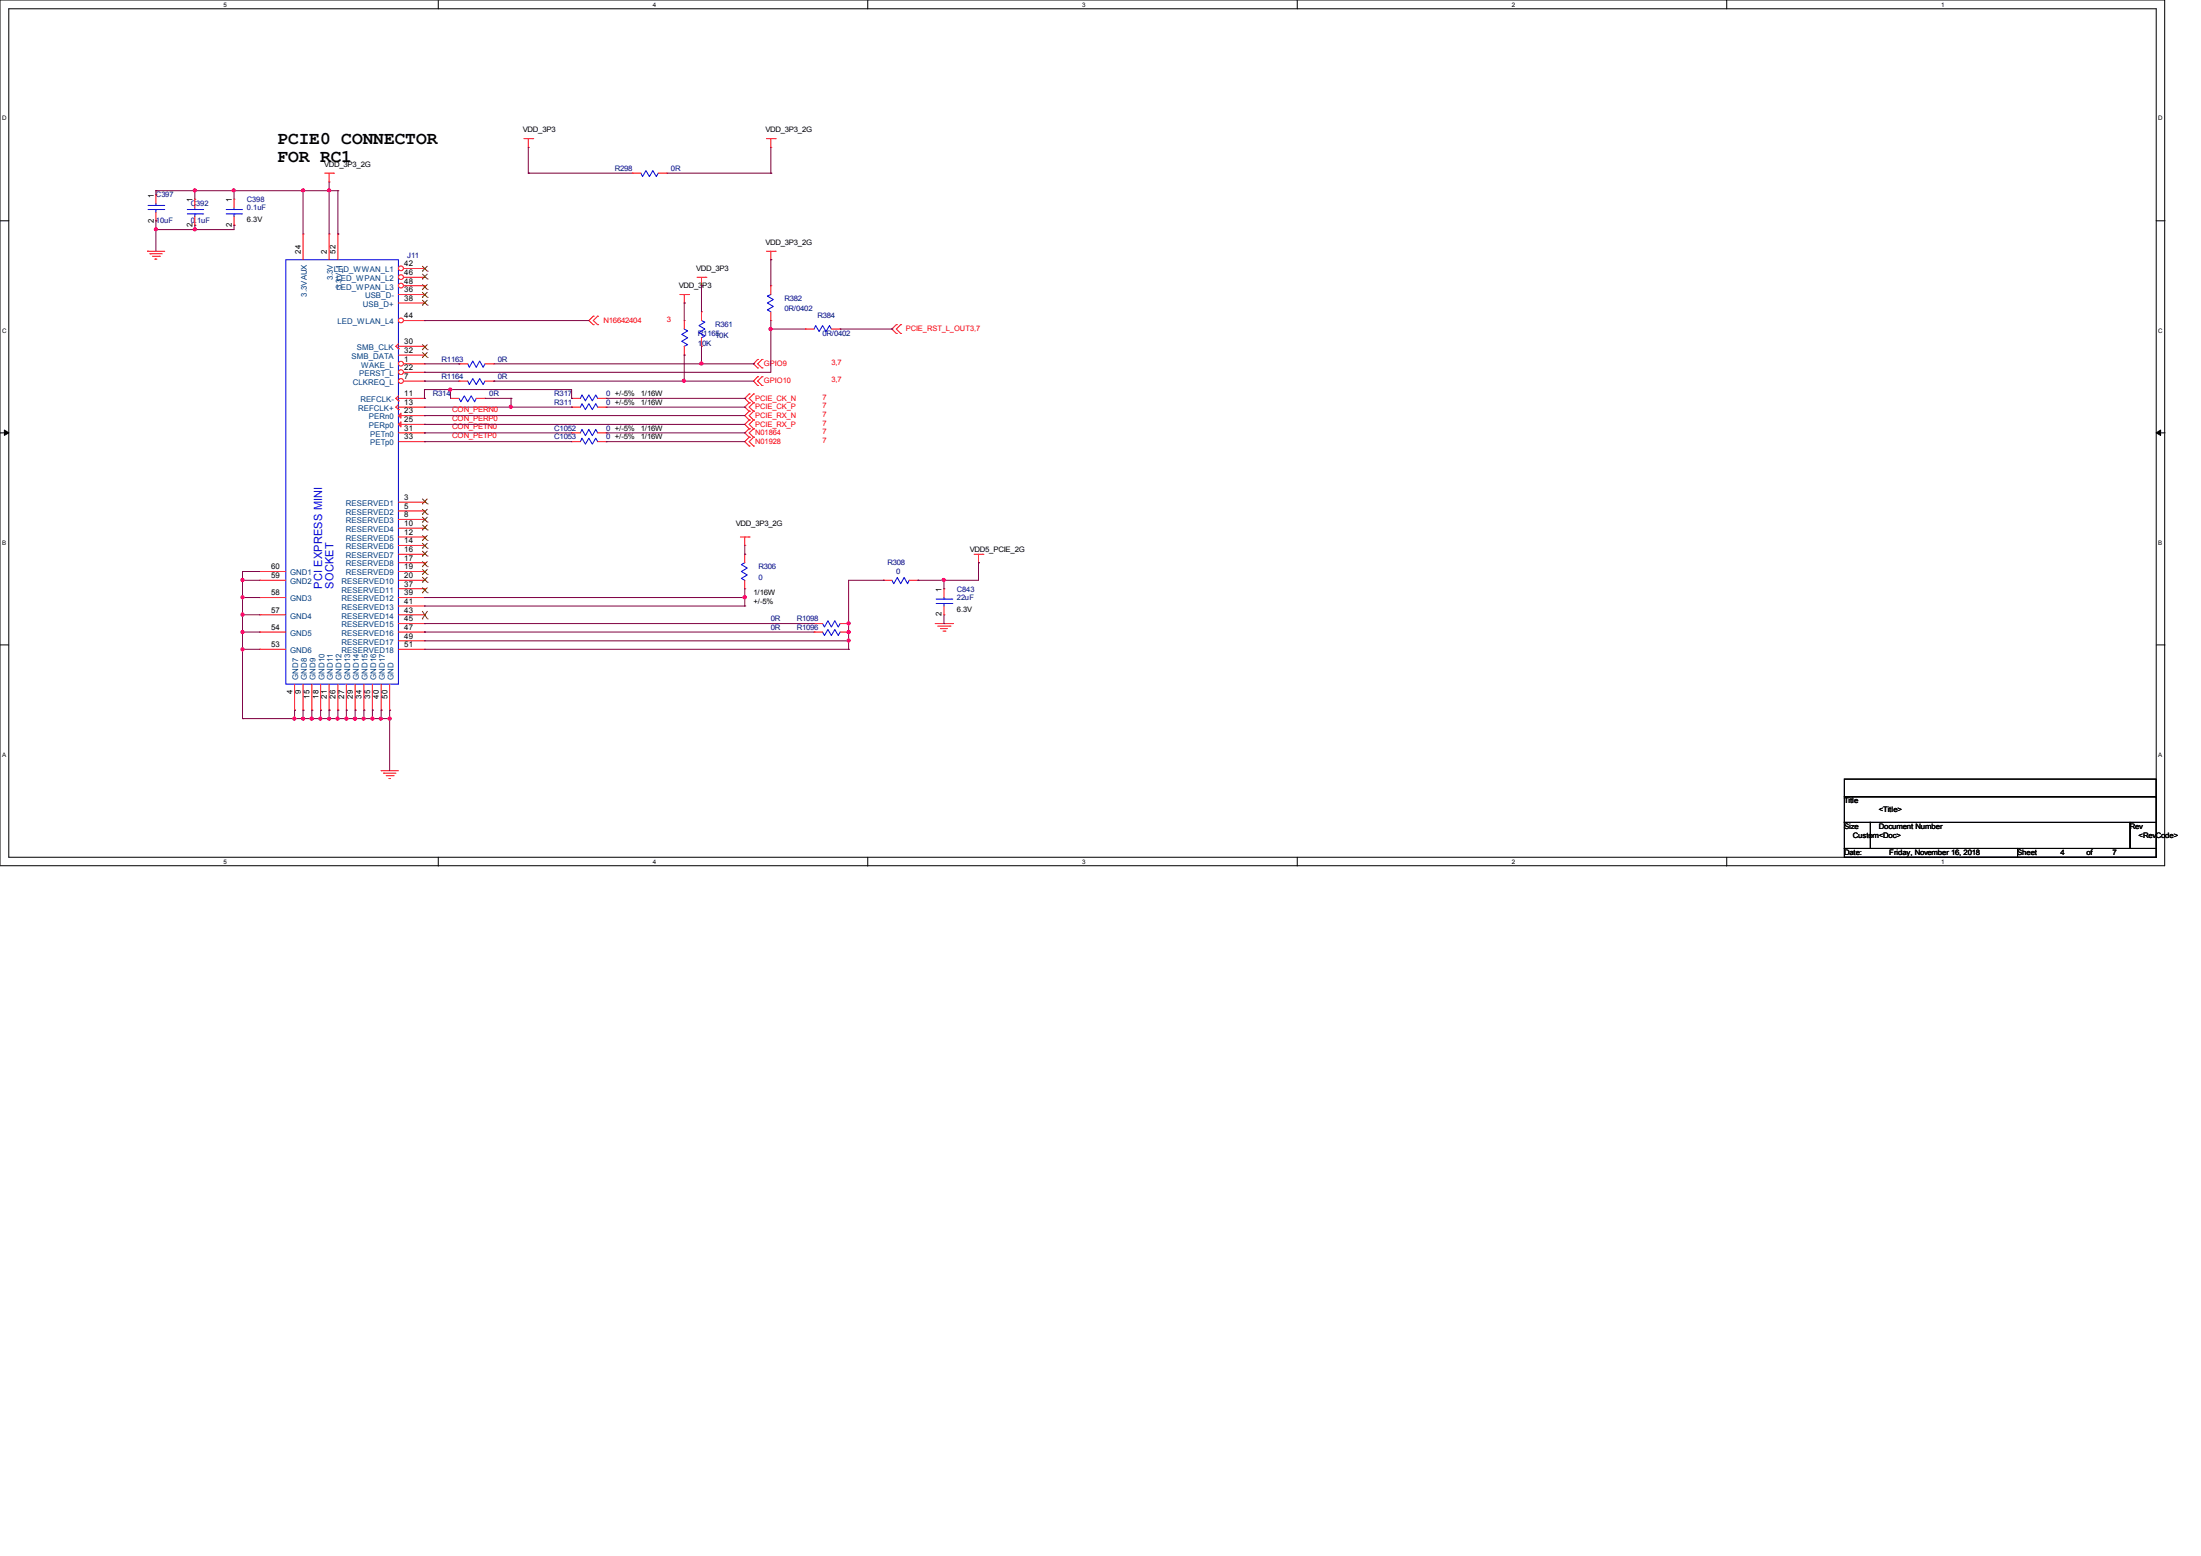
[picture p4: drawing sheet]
<svg xmlns="http://www.w3.org/2000/svg" width="297mm" height="210mm" viewBox="0 0 297 210" stroke-linecap="round" stroke-linejoin="round" font-family="sans-serif">
<path d="M0 0h292.1v116.8h-292.1zM1.2 1.2h289.8v114.5h-289.8z" fill="none" stroke="#000" stroke-width=".13"/>
<g fill="#fff">
<path d="M30.1 .1h.5v1h-.5z"/>
<path d="M30.1 115.8h.5v1h-.5z"/>
</g>
<path d="M59.1 0v1.2M59.1 115.7v1.2" fill="none" stroke="#000" stroke-width=".13"/>
<g fill="#fff">
<path d="M88.1 .1h.5v1h-.5z"/>
<path d="M88.1 115.8h.5v1h-.5z"/>
</g>
<path d="M117.1 0v1.2M117.1 115.7v1.2" fill="none" stroke="#000" stroke-width=".13"/>
<g fill="#fff">
<path d="M146 .1h.5v1h-.5z"/>
<path d="M146 115.8h.5v1h-.5z"/>
</g>
<path d="M175 0v1.2M175 115.7v1.2" fill="none" stroke="#000" stroke-width=".13"/>
<g fill="#fff">
<path d="M204 .1h.5v1h-.5z"/>
<path d="M204 115.8h.5v1h-.5z"/>
</g>
<path d="M233 0v1.2M233 115.7v1.2" fill="none" stroke="#000" stroke-width=".13"/>
<g fill="#fff">
<path d="M262 .1h.4v1h-.4z"/>
<path d="M262 115.8h.4v1h-.4z"/>
<path d="M.3 15.5h.6v.9h-.6z"/>
<path d="M291.3 15.5h.5v.9h-.5z"/>
<path d="M.3 44.1h.6v.9h-.6z"/>
<path d="M291.3 44.1h.5v.9h-.5z"/>
</g>
<path d="M0 29.8h1.2M291 29.8h1.1" fill="none" stroke="#000" stroke-width=".13"/>
<g fill="#fff">
<path d="M.3 72.7h.5v1h-.5z"/>
<path d="M291.3 72.7h.5v1h-.5z"/>
</g>
<path d="M0 58.4h1.2M291 58.4h1.1" fill="none" stroke="#000" stroke-width=".13"/>
<path d="M.6 58l.6 .4-.6 .4zM291 58.4l.5-.4v.8z" fill="#000" stroke="#000" stroke-width=".13"/>
<g fill="#fff">
<path d="M.3 101.3h.5v1h-.5z"/>
<path d="M291.3 101.3h.5v1h-.5z"/>
</g>
<path d="M0 87h1.2M291 87h1.1M248.9 105.2h42.1v2.3h-42.1zM248.9 107.5h42.1v3.5h-42.1zM248.9 111h3.5v3.5h-3.5zM248.9 114.5h23.3v1.2h-23.3zM252.4 111h35v3.5h-35zM272.2 114.5h18.8v1.2h-18.8zM287.4 111h3.6v3.5h-3.6z" fill="none" stroke="#000" stroke-width=".13"/>
<g fill="none" stroke="#f00" stroke-width=".13">
<path d="M70.7 18.7h1.2M71.3 19.9h.1M71.3 18.7v1.2M71.9 18.7h.1M103.4 18.7h1.2M104 19.9h.1M104 18.7v1.2M104.6 18.7h.1M19.9 33.9h.1M19.9 33.9h2.3M20.2 34.2h.1M20.2 34.2h1.7"/>
<path d="M20.6 34.6h.9M20.9 35h.1M20.9 35h.3M21.5 34.6h.1M40.9 31.6h.1M40.9 31.6v3.5M43.8 23.4h1.2M44.4 24.6h.1M44.4 31.6h.1M44.4 23.4v1.2M44.4 31.6v3.5M45 23.4h.1"/>
<path d="M45.6 31.6h.1M45.6 31.6v3.5M53.8 39.8h3.5M57.3 39.8h.1M91.7 39.8h1.2M92.3 39.8v1.1M92.9 39.8h.1M94.1 37.4h1.1M94.7 38.6h.1M94.7 37.4v1.2M95.2 37.4h.1M103.4 33.9h1.2"/>
<path d="M104 35.1h.1M104 38.6h.1M104 33.9v1.2M104 38.6v1.2M104.6 33.9h.1M53.8 40.9h3.5M57.3 40.9h.1M60.8 53.8h.1M60.8 53.8h1.1M64.3 53.8h1.1M65.4 53.8h.1M77.1 54.9h.1"/>
<path d="M77.1 54.9h1.2M80.1 42.7h.1M80.1 43.8h.1M80.1 42.7l-.6 .6 .6 .5M80.6 43.8h.1M80.6 42.7h.1M80.6 42.7l-.5 .6 .5 .5M80.6 54.9h1.2M81.8 54.9h.1M92.3 40.9h.1M92.3 43.3h.1M92.3 47.9h.1"/>
<path d="M92.3 43.3v1.1M92.3 46.7v1.2M101.1 55.5h.1M101.1 56.7h.1M101.1 57.9h.1M101.1 59h.1M101.1 53.2h.1M101.1 54.4h.1M101.1 55.5l-.6 .6 .6 .6M101.1 56.7l-.6 .6 .6 .6M101.1 59l-.6 .6 .6 .6M101.1 57.9l-.6 .5 .6 .6"/>
<path d="M101.1 53.2l-.6 .6 .6 .6M101.1 54.4l-.6 .5 .6 .6M101.7 56.7h.1M101.7 55.5h.1M101.7 57.9h.1M101.7 59h.1M101.7 54.4h.1M101.7 53.2h.1M101.7 55.5l-.6 .6 .6 .6M101.7 56.7l-.6 .6 .6 .6M101.7 59l-.6 .6 .6 .6M101.7 57.9l-.6 .5 .6 .6"/>
<path d="M101.7 53.2l-.6 .6 .6 .6M101.7 54.4l-.6 .5 .6 .6M102.2 48.5h.1M102.2 49.7h.1M102.2 50.8h.1M102.2 52h.1M102.2 48.5l-.5 .6 .5 .6M102.2 50.8l-.5 .6 .5 .6M102.8 49.7h.1M102.8 48.5h.1M102.8 52h.1M102.8 50.8h.1"/>
<path d="M102.8 48.5l-.6 .6 .6 .6M102.8 50.8l-.6 .6 .6 .6M104 43.3h.1M104 42.1v1.2M120.9 43.8h.1M120.9 45h.1M120.9 43.8l-.5 .6 .5 .6M121.5 45h.1M121.5 43.8h.1M121.5 43.8l-.6 .6 .6 .6M99.9 72.5h1.2M100.5 73.6h.1"/>
<path d="M100.5 72.5v1.1M101.1 72.5h.1M101.1 60.2h.1M101.7 60.2h.1M131.4 74.8h1.2M132 75.9h.1M132 74.8v1.1M132.6 74.8h.1M126.2 84.2h2.3M126.5 84.5h1.7M126.9 84.8h.1M126.9 84.8h.9"/>
<path d="M127.3 85.2h.2M127.5 85.2h.1M128.2 84.5h.1M128.5 84.2h.1M51.4 104h.1M51.4 104h2.4M51.8 104.4h.1M51.8 104.4h1.6M52.1 104.7h.9M52.5 105.1h.1M52.5 105.1h.2M53 104.7h.1"/>
</g>
<path d="M38.6 35.1h15.2v57.2h-15.2zM104 39.8l-.5 .2 .9 .4-.9 .5 .9 .5-.9 .4 .5 .3M61.9 53.8l.3 .4 .5-.8 .4 .8 .5-.8 .5 .8 .2-.4M78.3 54.9l.2-.4 .5 .8 .5-.8 .4 .8 .5-.8 .2 .4M92.3 44.4l.5 .3-.8 .4 .8 .5-.8 .5 .8 .4-.5 .2" fill="none" stroke="#00f" stroke-width=".13"/>
<path d="M57 39.4l.7 .7M57.7 39.4l-.7 .7M57 40.1h.1M57 41.2h.1M57 40.5l.7 .7M57.7 40.1h.1M57.7 41.2h.1M57.7 40.5l-.7 .7" fill="none" stroke="#804000" stroke-width=".13"/>
<circle cx="54.1" cy="36.2" r=".33" fill="#fff" stroke="#f00" stroke-width=".13"/>
<g fill="none" stroke="#f00" stroke-width=".13">
<path d="M54.5 36.2h2.8M57.3 36.2h.1M53.4 46.7h.1M53.4 46.7l.4 .4M53.8 47.1h.1M53.8 46.4l-.4 .3M53.8 46.7h3.5M53.8 47.9h3.5M57.3 46.7h.1M57.3 47.9h.1M53.8 78.3h3.5M53.8 79.5h3.5"/>
<path d="M57.3 78.3h.1M57.3 79.5h.1M53.8 80.6h3.5M57.3 80.6h.1"/>
</g>
<g fill="none" stroke="#804000" stroke-width=".13">
<path d="M57 36.6h.1M57 35.9l.7 .7M57.7 36.6h.1M57.7 35.9l-.7 .7M57 47.2h.1M57 48.3h.1M57 46.5l.7 .7M57 47.5l.7 .8M57.7 47.2h.1M57.7 48.3h.1M57.7 46.5l-.7 .7M57.7 47.5l-.7 .8"/>
<path d="M57 78.6h.1M57 77.9l.7 .7M57 79.3l.7 .7M57.7 78.6h.1M57.7 77.9l-.7 .7M57.7 79.3l-.7 .7M57 80h.1M57.7 80h.1"/>
</g>
<circle cx="54.1" cy="49.1" r=".33" fill="#fff" stroke="#f00" stroke-width=".13"/>
<path d="M54.5 49.1h2.8M57.3 49.1h.1" fill="none" stroke="#f00" stroke-width=".13"/>
<circle cx="54.1" cy="50.2" r=".33" fill="#fff" stroke="#f00" stroke-width=".13"/>
<path d="M54.5 50.2h2.8M57.3 50.2h.1" fill="none" stroke="#f00" stroke-width=".13"/>
<circle cx="54.1" cy="51.4" r=".33" fill="#fff" stroke="#f00" stroke-width=".13"/>
<path d="M54.5 51.4h2.8M57.3 51.4h.1" fill="none" stroke="#f00" stroke-width=".13"/>
<circle cx="54.1" cy="43.2" r=".33" fill="#fff" stroke="#f00" stroke-width=".13"/>
<g fill="none" stroke="#f00" stroke-width=".13">
<path d="M53.4 53.8h.1M53.4 54.9h.1M53.4 53.8l.4 .3M53.4 54.9l.4 .4M53.8 54.1h.1M53.8 55.3h.1M53.8 53.4l-.4 .4M53.8 53.8h3.5M53.8 54.6l-.4 .3M53.8 54.9h3.5M53.8 56.1h3.5M53.8 57.3h3.5"/>
<path d="M53.8 58.4h3.5M53.8 59.6h3.5M54.5 43.3h2.8M57.3 43.3h.1M57.3 53.8h.1M57.3 54.9h.1M57.3 56.1h.1M57.3 57.3h.1M57.3 58.4h.1M57.3 59.6h.1M53.8 74.8h3.5M53.8 75.9h3.5"/>
<path d="M53.8 77.1h3.5M53.8 71.3h3.5M53.8 72.5h3.5M53.8 73.6h3.5M53.8 67.8h3.5M53.8 69h3.5M53.8 70.1h3.5M57.3 74.8h.1M57.3 75.9h.1M57.3 77.1h.1M57.3 71.3h.1M57.3 72.5h.1"/>
<path d="M57.3 73.6h.1M57.3 67.8h.1M57.3 69h.1M57.3 70.1h.1M39.8 95.8h.1M39.8 92.3v3.5M40.9 95.8h.1M40.9 92.3v3.5M42.1 95.8h.1M42.1 92.3v3.5M43.3 95.8h.1M43.3 92.3v3.5"/>
<path d="M44.4 95.8h.1M44.4 92.3v3.5M45.6 95.8h.1M45.6 92.3v3.5M46.7 95.8h.1M46.7 92.3v3.5M47.9 95.8h.1M47.9 92.3v3.5M49.1 95.8h.1M49.1 92.3v3.5M50.2 95.8h.1M50.2 92.3v3.5"/>
<path d="M51.4 95.8h.1M51.4 92.3v3.5M52.6 95.8h.1M52.6 92.3v3.5M53.8 83h3.5M53.8 84.2h3.5M53.8 85.3h3.5M53.8 86.5h3.5M53.8 87.6h3.5M53.8 81.8h3.5M57.3 83h.1M57.3 84.2h.1"/>
<path d="M57.3 85.3h.1M57.3 86.5h.1M57.3 87.6h.1M57.3 81.8h.1"/>
</g>
<g fill="#f00" stroke="#f00" stroke-width=".13">
<path d="M53.8 56.1l.3-.3v.6z"/>
<path d="M53.8 57.3l.3-.4v.7z"/>
</g>
<g fill="none" stroke="#804000" stroke-width=".13">
<path d="M57 75.1h.1M57 76.5h.1M57 77.5h.1M57 71.5h.1M57 72.9h.1M57 74h.1M57 68h.1M57 69.4h.1M57 70.5h.1M57 74.4l.7 .7M57 75.8l.7 .7M57 76.8l.7 .7"/>
<path d="M57 70.8l.7 .7M57 72.2l.7 .7M57 73.3l.7 .7M57 67.3l.7 .7M57 68.7l.7 .7M57 69.8l.7 .7M57.7 75.1h.1M57.7 76.5h.1M57.7 77.5h.1M57.7 71.5h.1M57.7 72.9h.1M57.7 74h.1"/>
<path d="M57.7 68h.1M57.7 69.4h.1M57.7 70.5h.1M57.7 74.4l-.7 .7M57.7 75.8l-.7 .7M57.7 76.8l-.7 .7M57.7 70.8l-.7 .7M57.7 72.2l-.7 .7M57.7 73.3l-.7 .7M57.7 67.3l-.7 .7M57.7 68.7l-.7 .7M57.7 69.8l-.7 .7"/>
<path d="M57 83.5h.1M57 82.5l.7 1M57.7 83.5h.1M57.7 82.5l-.7 1"/>
</g>
<circle cx="54.1" cy="37.4" r=".33" fill="#fff" stroke="#f00" stroke-width=".13"/>
<path d="M54.5 37.4h2.8M57.3 37.4h.1" fill="none" stroke="#f00" stroke-width=".13"/>
<path d="M57 37.7h.1M57 37l.7 .7M57.7 37.7h.1M57.7 37l-.7 .7" fill="none" stroke="#804000" stroke-width=".13"/>
<circle cx="54.1" cy="38.5" r=".33" fill="#fff" stroke="#f00" stroke-width=".13"/>
<g fill="none" stroke="#f00" stroke-width=".13">
<path d="M21 26.3h.1M21 29.8h.1M21 26.3v1.2M21 28.7v1.1M26.3 26.9h.1M26.3 30.4h.1M26.3 26.9v1.2M26.3 29.2v1.2M31.6 26.9h.1M31.6 30.4h.1M31.6 26.9v1.2M31.6 29.2v1.2"/>
<path d="M54.5 38.6h2.8M57.3 38.6h.1M85.3 23.4h.1M85.3 23.4h1.2M88.8 23.4h1.2M90 23.4h.1M61.9 49.1h.1M61.9 51.4h.1M61.9 49.1h1.2M61.9 51.4h1.2M65.4 49.1h1.2M65.4 51.4h1.2"/>
<path d="M66.6 49.1h.1M66.6 51.4h.1M77.1 58.4h.1M77.1 59.6h.1M77.1 53.8h.1M77.1 58.4h1.2M77.1 59.6h1.2M77.1 53.8h1.2M80.6 58.4h1.2M80.6 59.6h1.2M80.6 53.8h1.2M81.8 58.4h.1"/>
<path d="M81.8 59.6h.1M81.8 53.8h.1M94.7 42.1h.1M94.7 46.7h.1M94.7 42.1v1.2M94.7 45.6v1.1M108.7 44.4h.1M108.7 44.4h1.2M112.2 44.4h1.2M113.4 44.4h.1M35.1 78.3h.1M35.1 77.1h.1"/>
<path d="M35.1 78.3h3.5M35.1 77.1h3.5M100.5 79.5h.1M100.5 74.8h.1M100.5 74.8v1.1M100.5 78.3v1.2M119.2 78.3h.1M119.2 78.3h1.2M122.7 78.3h1.2M123.9 78.3h.1M127.4 79.5h.1M127.4 79.5v1.1"/>
<path d="M35.1 87.6h.1M35.1 85.3h.1M35.1 83h.1M35.1 80.6h.1M35.1 87.6h3.5M35.1 85.3h3.5M35.1 83h3.5M35.1 80.6h3.5M109.9 84.2h.1M109.9 85.3h.1M109.9 85.3h1.1M109.9 84.2h1.1"/>
<path d="M113.4 85.3h1.1M113.4 84.2h1.1M114.5 84.2h.1M114.5 85.3h.1M127.4 83h.1M127.4 81.8v1.2"/>
</g>
<path d="M57 39.1h.1M57 38.4l.7 .7M57.7 39.1h.1M57.7 38.4l-.7 .7" fill="none" stroke="#804000" stroke-width=".13"/>
<g fill="none" stroke="#00f" stroke-width=".13">
<path d="M20 28.3h2.1M20 27.7h2.1M21 27.7h.1M21 28.3h.1M21 27.5v.2M21 28.3v.4M22.1 28.3h.1M22.1 27.7h.1M25.3 28.9h2M25.3 28.3h2M26.3 28.3h.1M26.3 28.9h.1"/>
<path d="M26.3 28.1v.2M26.3 28.9v.3M27.3 28.9h.1M27.3 28.3h.1M30.5 28.9h2.1M30.5 28.3h2.1M31.6 28.3h.1M31.6 28.9h.1M31.6 28.1v.2M31.6 28.9v.3M32.6 28.9h.1M32.6 28.3h.1"/>
<path d="M86.5 23.4l.2 .4 .5-.8 .4 .8 .5-.8 .5 .8 .2-.4M63.1 49.1l.2 .5 .5-.9 .5 .9 .4-.9 .5 .9 .2-.5M63.1 51.4l.2 .5 .5-.8 .5 .8 .4-.8 .5 .8 .2-.5M78.3 58.4l.2-.4 .5 .8 .5-.8 .4 .8 .5-.8 .2 .4M78.3 59.6l.2-.5 .5 .8 .5-.8 .4 .8 .5-.8 .2 .5M78.3 53.8l.2-.5 .5 .8 .5-.8 .4 .8 .5-.8 .2 .5M94.7 43.3l.4 .2-.8 .4 .8 .5-.8 .5 .8 .4-.4 .3M109.9 44.4l.2-.5 .4 .8 .5-.8 .5 .8 .4-.8 .3 .5M100.5 75.9l-.5 .3 .8 .5-.8 .4 .8 .5-.8 .5 .5 .2M120.4 78.3l.2 .5 .5-.9 .4 .9 .5-.9 .5 .9 .2-.5M111 84.2l.3 .4 .4-.8 .5 .8 .4-.8 .5 .8 .3-.4M111 85.3l.3 .5 .4-.8 .5 .8 .4-.8 .5 .8 .3-.5"/>
<path d="M126.3 81.4h2.1M126.3 80.9h2.1M127.4 80.9h.1M127.4 81.4h.1M127.4 80.6v.3M127.4 81.4v.4M128.4 81.4h.1M128.4 80.9h.1"/>
</g>
<g fill="none" stroke="#800040" stroke-width=".13">
<path d="M71.3 19.9v3.5M104 19.9v3.5M21 25.7h.1M21 29.8h.1M21 31h.1M21 25.7v.6M21 29.8v4.1M21 25.7h24.6M26.3 25.7h.1M26.3 30.4h.1M26.3 31h.1M26.3 25.7v1.2"/>
<path d="M26.3 30.4v.6M31.6 25.7h.1M31.6 30.4h.1M31.6 25.7v1.2M31.6 30.4v.6h-10.6M40.9 25.7h.1M40.9 25.7v5.9M44.4 25.7h.1M44.4 24.6v7M45.6 31.6h.1M45.6 25.7h.1M45.6 25.7v5.9"/>
<path d="M71.3 23.4h.1M71.3 23.4h14M90 23.4h14M94.7 38.6h.1M94.7 38.6v3.5M104 35.1h.1M104 23.4h.1M104 35.1v3.5M57.3 50.2h.1M57.3 59.6h.1M57.3 58.4h.1M57.3 43.3h.1"/>
<path d="M57.3 56.1h.1M57.3 57.3h.1M57.3 51.4h.1M57.3 53.8h.1M57.3 52.6h.1M57.3 52.6h19.8v1.2M57.3 54.9h19.8M57.3 59.6h19.8M57.3 58.4h19.8M57.3 43.3h22.2M57.3 56.1h43.2M57.3 57.3h43.2"/>
<path d="M57.3 49.1h4.6M57.3 51.4h4.6M57.3 52.6v1.2M60.8 52.6h.1M60.8 52.6v1.2M61.9 49.1h.1M65.4 53.8h3.6M66.6 51.4h.1M66.6 49.1h35.1M66.6 51.4h35.1M69 54.9h.1M69 53.8h.1"/>
<path d="M69 53.8v1.1M77.1 53.8h.1M77.1 54.9h.1M81.8 59.6h.1M81.8 54.9h18.7M81.8 59.6h18.7M81.8 58.4h18.7M81.8 53.8h18.7M92.3 51.4h.1M92.3 40.9h.1M92.3 47.9h.1M92.3 40.9v2.4"/>
<path d="M92.3 47.9v3.5M94.7 49.1h.1M94.7 46.7v2.4M100.5 53.8h.1M100.5 54.9h.1M100.5 58.4h.1M101.7 49.1h.1M104 44.4h.1M104 43.3v6.9h-46.7M104 44.4h4.7M113.4 44.4h7M120.4 44.4h.1"/>
<path d="M32.7 78.3h.1M32.7 77.1h.1M32.7 78.3h2.4M32.7 77.1v19.9M32.7 77.1h2.4M100.5 74.8h.1M100.5 73.6v1.2M100.5 79.5v2.3M119.2 78.3h.1M119.2 78.3h-4.7v9.3M123.9 78.3h.1M127.4 78.3h.1"/>
<path d="M127.4 78.3v1.2M132 75.9h.1M132 75.9v2.4h-8.1M32.7 87.6h.1M32.7 97h.1M32.7 85.3h.1M32.7 83h.1M32.7 80.6h.1M32.7 97h19.9M32.7 85.3h2.4M32.7 80.6h2.4M32.7 87.6h2.4"/>
<path d="M32.7 83h2.4M39.8 95.8h.1M39.8 97h.1M39.8 95.8v1.2M40.9 95.8h.1M40.9 97h.1M40.9 95.8v1.2M42.1 95.8h.1M42.1 97h.1M42.1 95.8v1.2M43.3 95.8h.1M43.3 97h.1"/>
<path d="M43.3 95.8v1.2M44.4 95.8h.1M44.4 97h.1M44.4 95.8v1.2M45.6 95.8h.1M45.6 97h.1M45.6 95.8v1.2M46.7 97h.1M46.7 95.8h.1M46.7 95.8v1.2M47.9 97h.1M47.9 95.8h.1"/>
<path d="M47.9 95.8v1.2M49.1 97h.1M49.1 95.8h.1M49.1 95.8v1.2M50.2 97h.1M50.2 95.8h.1M50.2 95.8v1.2M51.4 97h.1M51.4 95.8h.1M51.4 95.8v1.2M52.6 95.8h.1M52.6 97h.1"/>
<path d="M52.6 95.8v8.2M57.3 85.3h.1M57.3 84.2h.1M57.3 86.5h57.2M57.3 85.3h52.6M57.3 84.2h52.6M57.3 80.6h43.2M57.3 81.8h43.2M57.3 87.6h57.2M100.5 80.6h.1M100.5 81.8h.1M114.5 84.2h.1"/>
<path d="M114.5 85.3h.1M114.5 86.5h.1M114.5 87.6h.1M127.4 84.2h.1M127.4 83v1.2"/>
</g>
<g fill="#f0f" stroke="#f0f" stroke-width=".13">
<circle cx="114.5" cy="86.4" r=".21"/>
<circle cx="114.5" cy="85.3" r=".21"/>
<circle cx="60.7" cy="52.6" r=".21"/>
<circle cx="68.9" cy="54.9" r=".21"/>
<circle cx="26.3" cy="25.7" r=".21"/>
<circle cx="21" cy="30.9" r=".21"/>
<circle cx="26.3" cy="30.9" r=".21"/>
<circle cx="104" cy="44.4" r=".21"/>
<circle cx="127.3" cy="78.3" r=".21"/>
<circle cx="40.9" cy="97" r=".21"/>
<circle cx="42.1" cy="97" r=".22"/>
<circle cx="43.2" cy="97" r=".21"/>
<circle cx="44.4" cy="97" r=".21"/>
<circle cx="45.6" cy="97" r=".21"/>
<circle cx="51.4" cy="97" r=".21"/>
<circle cx="50.2" cy="97" r=".21"/>
<circle cx="49.1" cy="97" r=".21"/>
<circle cx="47.9" cy="97" r=".22"/>
<circle cx="46.7" cy="97" r=".21"/>
<circle cx="52.6" cy="97" r=".21"/>
<circle cx="100.5" cy="80.6" r=".22"/>
<circle cx="32.7" cy="87.6" r=".21"/>
<circle cx="39.7" cy="97" r=".21"/>
<circle cx="32.7" cy="85.3" r=".21"/>
<circle cx="32.7" cy="80.6" r=".21"/>
<circle cx="32.7" cy="82.9" r=".22"/>
<circle cx="32.7" cy="78.3" r=".21"/>
<circle cx="114.5" cy="84.1" r=".21"/>
<circle cx="40.9" cy="25.7" r=".21"/>
<circle cx="44.4" cy="25.7" r=".21"/>
<circle cx="31.5" cy="25.7" r=".21"/>
<circle cx="92.3" cy="51.4" r=".21"/>
<circle cx="94.6" cy="49.1" r=".22"/>
</g>
<g font-size="2.4">
<text x="37.4" y="19.5">PCIE0 CONNECTOR</text>
<text x="37.4" y="21.9">FOR RC1</text>
</g>
<g font-size="1.5" fill="#00f">
<text x="43.5" y="79.5" transform="rotate(-90 43.5 79.5)">PCI EXPRESS MINI</text>
<text x="45" y="79.5" transform="rotate(-90 45 79.5)">SOCKET</text>
</g>
<g font-size="1.1">
<text x="20.7" y="26.7" transform="rotate(-90 20.7 26.7)">1</text>
<text x="26" y="27.3" transform="rotate(-90 26 27.3)">1</text>
<text x="31.3" y="27.3" transform="rotate(-90 31.3 27.3)">1</text>
<text x="20.7" y="30.1" transform="rotate(-90 20.7 30.1)">2</text>
<text x="26" y="30.6" transform="rotate(-90 26 30.6)">2</text>
<text x="31.3" y="30.6" transform="rotate(-90 31.3 30.6)">2</text>
<text x="40.6" y="34.2" transform="rotate(-90 40.6 34.2)">24</text>
<text x="44.1" y="34.2" transform="rotate(-90 44.1 34.2)">2</text>
<text x="45.3" y="34.2" transform="rotate(-90 45.3 34.2)">52</text>
<text x="54.6" y="35.9">42</text>
<text x="54.6" y="39.5">36</text>
<text x="54.6" y="40.6">38</text>
<text x="54.6" y="37.1">46</text>
<text x="54.6" y="38.3">48</text>
<text x="54.6" y="46.4">30</text>
<text x="54.6" y="47.6">32</text>
<text x="54.6" y="43">44</text>
<text x="54.6" y="48.8">1</text>
<text x="54.6" y="50">22</text>
<text x="54.6" y="51.1">7</text>
<text x="54.6" y="53.5">11</text>
<text x="54.6" y="54.7">13</text>
<text x="54.6" y="55.8">23</text>
<text x="54.6" y="57">25</text>
<text x="54.6" y="58.1">31</text>
<text x="54.6" y="59.3">33</text>
<text x="54.6" y="71">10</text>
<text x="54.6" y="67.5">3</text>
<text x="54.6" y="68.7">5</text>
<text x="54.6" y="69.8">8</text>
<text x="36.6" y="76.8">60</text>
<text x="54.6" y="74.5">16</text>
<text x="54.6" y="75.6">17</text>
<text x="54.6" y="76.8">19</text>
<text x="54.6" y="72.2">12</text>
<text x="54.6" y="73.3">14</text>
<text x="36.6" y="82.7">57</text>
<text x="36.6" y="80.3">58</text>
<text x="36.6" y="78">59</text>
<text x="54.6" y="78">20</text>
<text x="54.6" y="79.2">37</text>
<text x="54.6" y="80.3">39</text>
<text x="54.6" y="82.7">43</text>
<text x="54.6" y="83.9">45</text>
<text x="54.6" y="81.5">41</text>
<text x="127.1" y="83.2" transform="rotate(-90 127.1 83.2)">2</text>
<text x="127.1" y="79.8" transform="rotate(-90 127.1 79.8)">1</text>
<text x="36.6" y="87.3">53</text>
<text x="36.6" y="85">54</text>
<text x="54.6" y="85">47</text>
<text x="54.6" y="86.2">49</text>
<text x="54.6" y="87.3">51</text>
<text x="39.4" y="93.7" transform="rotate(-90 39.4 93.7)">4</text>
<text x="40.6" y="93.7" transform="rotate(-90 40.6 93.7)">9</text>
<text x="41.8" y="94.3" transform="rotate(-90 41.8 94.3)">15</text>
<text x="43" y="94.3" transform="rotate(-90 43 94.3)">18</text>
<text x="44.1" y="94.3" transform="rotate(-90 44.1 94.3)">21</text>
<text x="45.3" y="94.3" transform="rotate(-90 45.3 94.3)">26</text>
<text x="46.4" y="94.3" transform="rotate(-90 46.4 94.3)">27</text>
<text x="47.6" y="94.3" transform="rotate(-90 47.6 94.3)">29</text>
<text x="48.8" y="94.3" transform="rotate(-90 48.8 94.3)">34</text>
<text x="49.9" y="94.3" transform="rotate(-90 49.9 94.3)">35</text>
<text x="51.1" y="94.3" transform="rotate(-90 51.1 94.3)">40</text>
<text x="52.3" y="94.3" transform="rotate(-90 52.3 94.3)">50</text>
</g>
<g font-size="1.1" fill="#004080">
<text x="41.4" y="40" transform="rotate(-90 41.4 40)">3.3VAUX</text>
<text x="44.9" y="37.8" transform="rotate(-90 44.9 37.8)">3.3V</text>
<text x="45" y="36.7">LED_WWAN_L1</text>
<text x="45.4" y="37.9">LED_WPAN_L2</text>
<text x="45.4" y="39.1">LED_WPAN_L3</text>
<text x="46.1" y="39" transform="rotate(-90 46.1 39)">3.3V_1</text>
<text x="49" y="41.4">USB_D+</text>
<text x="49.3" y="40.3">USB_D-</text>
<text x="45.5" y="43.8">LED_WLAN_L4</text>
<text x="48.2" y="47.2">SMB_CLK</text>
<text x="47.4" y="48.4">SMB_DATA</text>
<text x="47.6" y="51.9">CLKREQ_L</text>
<text x="48.5" y="50.8">PERST_L</text>
<text x="48.7" y="49.6">WAKE_L</text>
<text x="48.3" y="55.5">REFCLK+</text>
<text x="48.6" y="54.3">REFCLK-</text>
<text x="49.8" y="56.6">PERn0</text>
<text x="49.8" y="57.8">PERp0</text>
<text x="49.9" y="58.9">PETn0</text>
<text x="49.9" y="60.1">PETp0</text>
<text x="46.7" y="71.8">RESERVED4</text>
<text x="46.7" y="68.3">RESERVED1</text>
<text x="46.7" y="69.5">RESERVED2</text>
<text x="46.7" y="70.6">RESERVED3</text>
<text x="39.2" y="77.6">GND1</text>
<text x="46.7" y="75.3">RESERVED7</text>
<text x="46.7" y="76.5">RESERVED8</text>
<text x="46.7" y="77.6">RESERVED9</text>
<text x="46.7" y="73">RESERVED5</text>
<text x="46.7" y="74.1">RESERVED6</text>
<text x="39.2" y="83.5">GND4</text>
<text x="39.2" y="81.2">GND3</text>
<text x="39.2" y="78.8">GND2</text>
<text x="46.1" y="78.8">RESERVED10</text>
<text x="46.1" y="80">RESERVED11</text>
<text x="46.1" y="81.2">RESERVED12</text>
<text x="46.1" y="83.5">RESERVED14</text>
<text x="46.1" y="82.3">RESERVED13</text>
<text x="39.2" y="88.1">GND6</text>
<text x="39.2" y="85.8">GND5</text>
<text x="46.1" y="84.7">RESERVED15</text>
<text x="46.1" y="85.8">RESERVED16</text>
<text x="46.1" y="87">RESERVED17</text>
<text x="46.1" y="88.1">RESERVED18</text>
<text x="40.3" y="91.7" transform="rotate(-90 40.3 91.7)">GND7</text>
<text x="41.4" y="91.7" transform="rotate(-90 41.4 91.7)">GND8</text>
<text x="42.6" y="91.7" transform="rotate(-90 42.6 91.7)">GND9</text>
<text x="43.8" y="91.7" transform="rotate(-90 43.8 91.7)">GND10</text>
<text x="44.9" y="91.7" transform="rotate(-90 44.9 91.7)">GND11</text>
<text x="46.1" y="91.7" transform="rotate(-90 46.1 91.7)">GND12</text>
<text x="47.2" y="91.7" transform="rotate(-90 47.2 91.7)">GND13</text>
<text x="48.4" y="91.7" transform="rotate(-90 48.4 91.7)">GND14</text>
<text x="49.6" y="91.7" transform="rotate(-90 49.6 91.7)">GND15</text>
<text x="50.7" y="91.7" transform="rotate(-90 50.7 91.7)">GND16</text>
<text x="51.9" y="91.7" transform="rotate(-90 51.9 91.7)">GND17</text>
<text x="53.1" y="91.7" transform="rotate(-90 53.1 91.7)">GND</text>
</g>
<g font-size="1">
<text x="70.6" y="17.9">VDD_3P3</text>
<text x="103.3" y="17.9">VDD_3P3_2G</text>
<text x="43.7" y="22.5">VDD_3P3_2G</text>
<text x="33.3" y="30">6.3V</text>
<text x="103.3" y="33">VDD_3P3_2G</text>
<text x="91.6" y="38.9">VDD_3P3</text>
<text x="93.9" y="36.5">VDD_3P3</text>
<text x="86.5" y="53.5">1/16W</text>
<text x="86.5" y="54.7">1/16W</text>
<text x="86.5" y="58.2">1/16W</text>
<text x="86.5" y="59.3">1/16W</text>
<text x="99.3" y="71">VDD_3P3_2G</text>
<text x="130.9" y="74.5">VDD5_PCIE_2G</text>
<text x="101.7" y="80.3">1/16W</text>
<text x="101.7" y="81.5">+/-5%</text>
<text x="129.1" y="82.6">6.3V</text>
<text x="248.8" y="108.4">Title</text>
<text x="248.8" y="111.9">Size</text>
<text x="250" y="113.1">Custom&lt;Doc&gt;</text>
<text x="253.5" y="111.9">Document Number</text>
<text x="253.5" y="109.6">&lt;Title&gt;</text>
<text x="287.4" y="111.9">Rev</text>
<text x="288.6" y="113.1">&lt;RevCode&gt;</text>
<text x="248.8" y="115.4">Date:</text>
<text x="254.9" y="115.4">Friday, November 16, 2018</text>
<text x="272.2" y="115.4">Sheet</text>
<text x="278" y="115.4">4</text>
<text x="281.6" y="115.4">of</text>
<text x="285.1" y="115.4">7</text>
</g>
<g font-size="1" fill="#000080">
<text x="83" y="23.1">R298</text>
<text x="90.5" y="23.1">0R</text>
<text x="21" y="26.6">C397</text>
<text x="25.7" y="27.8">C392</text>
<text x="33.3" y="27.3">C398</text>
<text x="33.3" y="28.4">0.1uF</text>
<text x="21" y="30.1">10uF</text>
<text x="25.7" y="30.1">0.1uF</text>
<text x="54.9" y="34.8">J11</text>
<text x="105.9" y="40.6">R382</text>
<text x="94.2" y="45.3">R1165</text>
<text x="94.2" y="46.7">10K</text>
<text x="96.5" y="44.2">R361</text>
<text x="96.5" y="45.6">10K</text>
<text x="105.9" y="42">0R/0402</text>
<text x="110.3" y="43">R384</text>
<text x="111" y="45.3">0R/0402</text>
<text x="58.4" y="53.5">R314</text>
<text x="59.6" y="48.8">R1163</text>
<text x="59.6" y="51.1">R1164</text>
<text x="66" y="53.5">0R</text>
<text x="67.2" y="48.8">0R</text>
<text x="67.2" y="51.1">0R</text>
<text x="74.8" y="53.5">R317</text>
<text x="81.8" y="53.5">0 +/-5%</text>
<text x="74.8" y="54.7">R311</text>
<text x="74.8" y="58.2">C1052</text>
<text x="74.8" y="59.3">C1053</text>
<text x="81.8" y="54.7">0 +/-5%</text>
<text x="81.8" y="58.2">0 +/-5%</text>
<text x="81.8" y="59.3">0 +/-5%</text>
<text x="102.3" y="76.8">R306</text>
<text x="119.7" y="76.3">R308</text>
<text x="120.9" y="77.4">0</text>
<text x="102.3" y="78.3">0</text>
<text x="104" y="83.9">0R</text>
<text x="107.5" y="83.9">R1098</text>
<text x="129.1" y="79.9">C843</text>
<text x="129.1" y="80.9">22uF</text>
<text x="104" y="85">0R</text>
<text x="107.5" y="85">R1096</text>
</g>
<g font-size="1" fill="#f00">
<text x="81.4" y="43.6">N16642404</text>
<text x="90" y="43.4">3</text>
<text x="122.2" y="44.7">PCIE_RST_L_OUT3,7</text>
<text x="103.1" y="49.4">GPIO9</text>
<text x="103.1" y="51.7">GPIO10</text>
<text x="111" y="53.9">7</text>
<text x="112.2" y="49.3">3,7</text>
<text x="112.2" y="51.6">3,7</text>
<text x="61" y="59.1">CON_PETP0</text>
<text x="61" y="58">CON_PETN0</text>
<text x="61" y="55.6">CON_PERN0</text>
<text x="61" y="56.8">CON_PERP0</text>
<text x="101.9" y="56.4">PCIE_RX_N</text>
<text x="101.9" y="57.6">PCIE_RX_P</text>
<text x="101.9" y="59.9">N01928</text>
<text x="101.9" y="58.8">N01864</text>
<text x="101.9" y="54.1">PCIE_CK_N</text>
<text x="101.9" y="55.2">PCIE_CK_P</text>
<text x="111" y="56.3">7</text>
<text x="111" y="57.4">7</text>
<text x="111" y="59.8">7</text>
<text x="111" y="58.6">7</text>
<text x="111" y="55.1">7</text>
</g>
<g font-size=".8">
<text x="30.1" y=".9">5</text>
<text x="88.1" y=".9">4</text>
<text x="146" y=".9">3</text>
<text x="204" y=".9">2</text>
<text x="261.9" y=".9">1</text>
<text x=".3" y="16.3">D</text>
<text x="291.2" y="16.3">D</text>
<text x=".3" y="44.9">C</text>
<text x="291.2" y="44.9">C</text>
<text x=".3" y="73.5">B</text>
<text x="291.2" y="73.5">B</text>
<text x=".3" y="102.1">A</text>
<text x="291.2" y="102.1">A</text>
<text x="30.1" y="116.6">5</text>
<text x="88.1" y="116.6">4</text>
<text x="146" y="116.6">3</text>
<text x="204" y="116.6">2</text>
<text x="261.9" y="116.6">1</text>
</g>
</svg>
